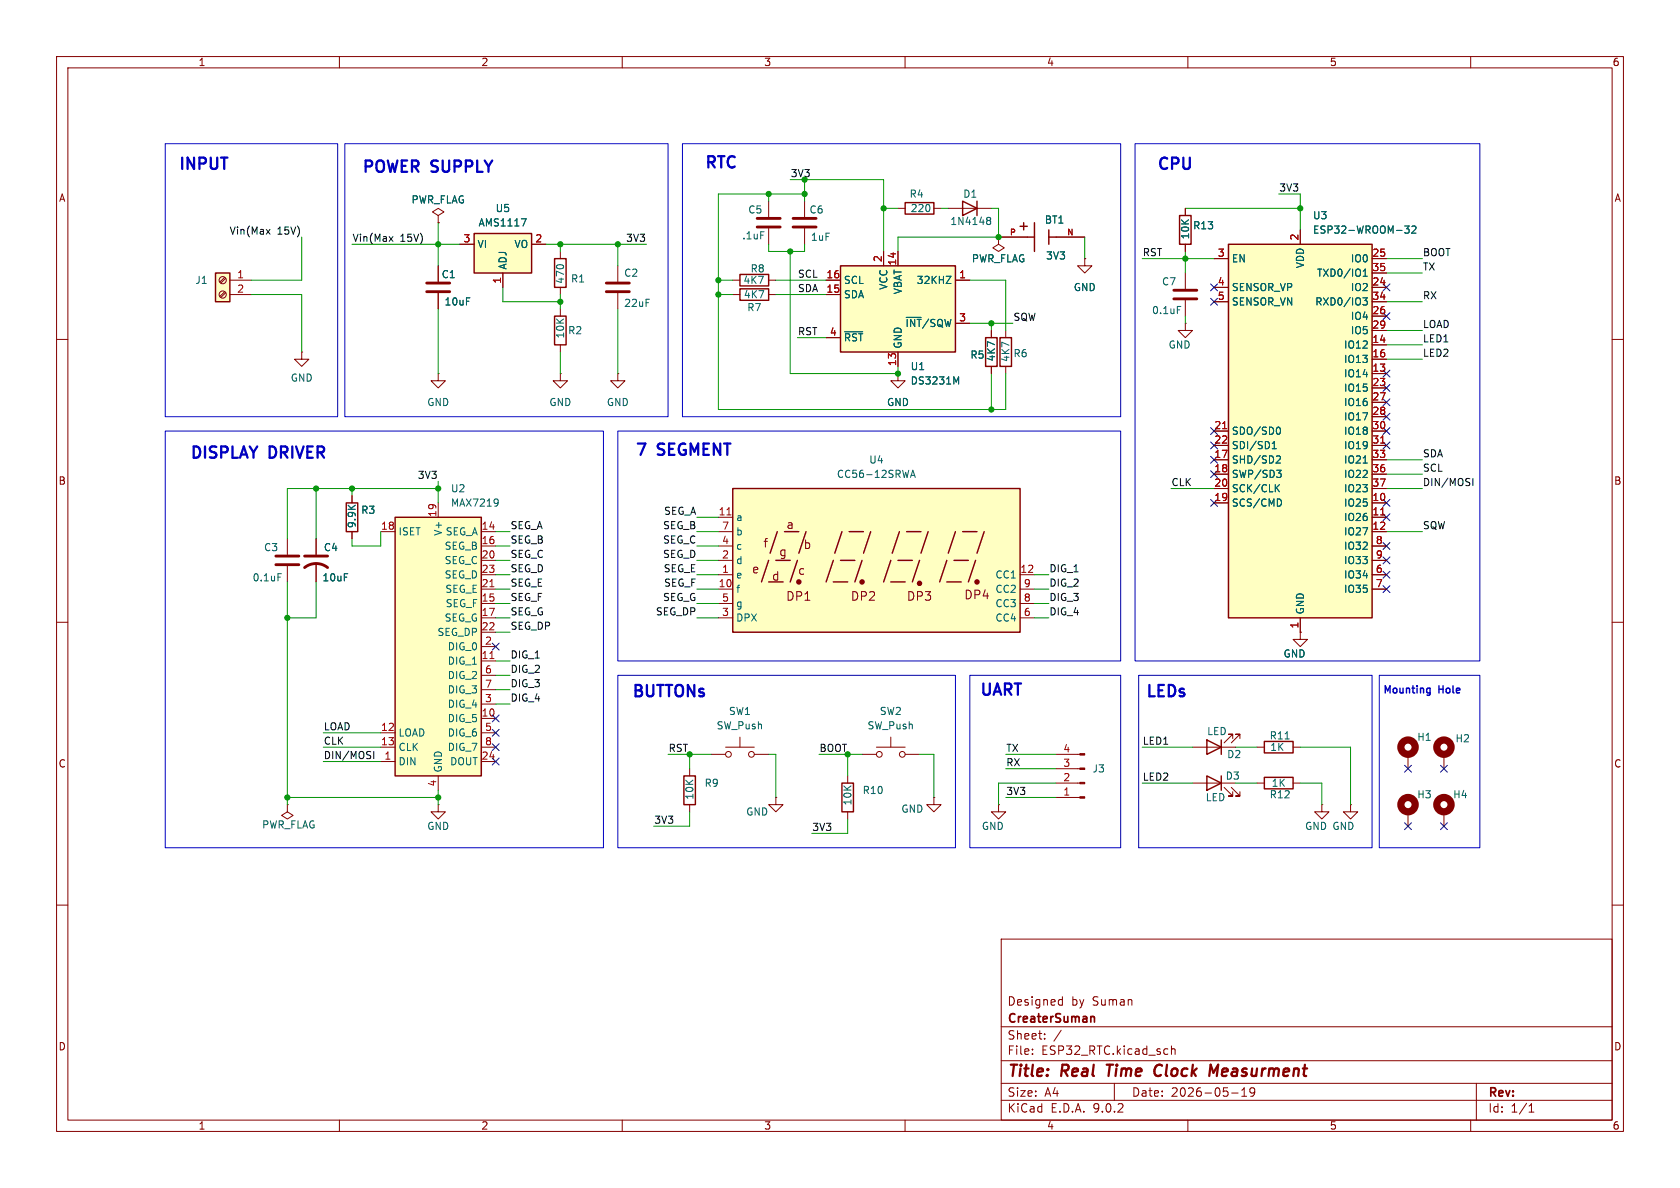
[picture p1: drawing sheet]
<svg xmlns="http://www.w3.org/2000/svg" width="297mm" height="210mm" viewBox="0 0 297 210" stroke-linecap="round" stroke-linejoin="round" font-family="sans-serif">
<g fill="none" stroke="#840000" stroke-width=".18">
<path d="M10 10h277v190h-277zM12 12h273v186h-273zM60 10v2M110 10v2M160 10v2M210 10v2M260 10v2M77.5 38.1l1-.6-1-.7-1 .7 1 .6v1.3M77.5 39.4h.1M209.5 57.2v1.2h1.3l-1.3 1.3-1.2-1.3h1.2M209.5 57.2h.1M209.5 48.3v2.8"/>
<path d="M209.5 53.1v2.8M10 60h2M285 60h2M10 110h2M285 110h2M186.7 138.4h4.2M186.7 135.9h4.2M186.7 133.4h4.2M165.1 141v1.2h1.3l-1.3 1.3-1.3-1.3h1.3M165.1 141h.1M186.7 141h4.2M10 160h2"/>
<path d="M177 166h108v32h-108zM187.4 176.7l.4 .1M187.8 176.2v1.5M187.8 177.6l-.4 .1M285 160h2M60 198v2M110 198v2M160 198v2M177 194.5h108M177 191.5h108M177 187.5h108M177 181.5h108"/>
<path d="M182.5 186.3v.1M182.5 185.5v.1M184.7 183.6v.1M184.7 182.8v.1M187.6 182.1l-1.3 2M197 191.5v3M207.1 184.9v1.5M207.1 185.5l.2-.1 .4 .1v.9M210 198v2M217.7 193.2h1.2M219.5 193.8h.9M219.5 192.7l.5-.4v1.5"/>
<path d="M221.8 192.9l-.3 .3h-.3l-.2-.3 .1-.5 .4-.1 .2 .1a.99 .99 0 0 1-.3 1.4h-.3M260 198v2M261 191.5v6.5M270.3 196.6h.9M270.3 195.5l.4-.4v1.5"/>
</g>
<path d="M195.6 188.2h1.2M196.2 188.2l-.2 2M204.1 189.7a.63 .63 0 0 0 1 .4M205.1 188.2a.88 .88 0 0 0-1 .9M214.5 189.6l.9-1.4-.3 2" fill="none" stroke="#840000" stroke-width=".4"/>
<path d="M192.8 179.8l.3-.1 .3 .1 .1 .9" fill="none" stroke="#840000" stroke-width=".3"/>
<path d="M207.5 51.3h4.1M207.5 52.8h4.1" fill="none" stroke="#840000" stroke-width=".51"/>
<path d="M208.1 54.2h.6" fill="none" stroke="#006464" stroke-width=".18"/>
<g fill="#840000" stroke="#840000" stroke-width=".18">
<path d="M190.9 140.8h.9v.3h-.9z"/>
<path d="M190.9 138.3h.9v.3h-.9z"/>
<path d="M190.9 135.8h.9v.2h-.9z"/>
<path d="M190.9 133.2h.9v.3h-.9z"/>
</g>
<path d="M38.1 48.3h2.5v5h-2.5z" fill="#ffffc2"/>
<path d="M38.1 48.3h2.5v5h-2.5z" fill="none" stroke="#840000" stroke-width=".25"/>
<g fill="none" stroke="#840000" stroke-width=".18">
<path d="M39.7 49l-.8 .9M39.7 51.6l-.8 .8M39.9 49.2l-.9 .8M39.9 51.7l-.9 .9M40.6 49.5h3.8M40.6 52.1h3.8M53.3 62.2v1.3h1.3l-1.3 1.3-1.2-1.3h1.2M53.3 62.2h.1M50.8 142.2v1.3l1 .6-1 .7-1-.7 1-.6M50.8 142.2h.1M77.5 142.2v1.3h1.2l-1.2 1.3-1.3-1.3h1.3M77.5 142.2h.1"/>
<circle cx="39.4" cy="52.1" r=".63"/>
<circle cx="39.4" cy="49.5" r=".63"/>
</g>
<path d="M69.8 91.4h15.3v45.8h-15.3z" fill="#ffffc2"/>
<path d="M208.5 38.1h2.1v5.1h-2.1zM69.8 91.4h15.3v45.8h-15.3z" fill="none" stroke="#840000" stroke-width=".25"/>
<g fill="none" stroke="#840000" stroke-width=".18">
<path d="M209.5 36.8v1.3M209.5 43.2v1.3M67.3 94h2.5M77.5 88.9v2.5M85.1 94h2.5M85.1 96.5h2.5M85.1 99.1h2.5M85.1 101.6h2.5M85.1 104.1h2.5M85.1 106.7h2.5M85.1 109.2h2.5M85.1 111.8h2.5"/>
<path d="M85.1 114.3h2.5M85.1 116.8h2.5M85.1 119.4h2.5M67.3 129.5h2.5M67.3 132.1h2.5M67.3 134.6h2.5M77.5 137.2v2.5M85.1 129.5h2.5M85.1 132.1h2.5M85.1 134.6h2.5M85.1 121.9h2.5M85.1 124.5h2.5"/>
<path d="M85.1 127h2.5"/>
</g>
<path d="M86.6 103.7h.7M86.6 116.4h.7" fill="none" stroke="#a90000" stroke-width=".18"/>
<path d="M87.8 88.2l.2 .1a1.07 1.07 0 0 1-.1 1.1M88.1 88.8l-.3 .2" fill="none" stroke="#006464" stroke-width=".18"/>
<path d="M83.8 41.3h10.2v7h-10.2z" fill="#ffffc2"/>
<g fill="none" stroke="#840000" stroke-width=".25">
<path d="M160 35.8h5.1v2h-5.1zM170.2 35.6l2.5 1.2-2.5 1.3zM172.7 35.6v2.5M181 39.4v1.2M182.9 39.4v5.1M83.8 41.3h10.2v7h-10.2zM98 45.7h2.1v5.1h-2.1zM98 55.9h2.1v5.1h-2.1zM130.8 48.5h5.1v2h-5.1zM130.8 51.1h5.1v2h-5.1zM174.2 59.7h2.1v5.1h-2.1zM176.8 59.7h2v5.1h-2z"/>
<path d="M180.3 40h1.3M181.6 41.9h1.3M185.4 41.9h1.3M185.4 40.6v2.6M61.2 88.9h2v5.1h-2zM120.9 137.2h2v5h-2zM213.4 137.2l2.5 1.2-2.5 1.3zM213.4 130.8l2.5 1.3-2.5 1.3zM215.9 130.8v2.6M215.9 137.2v2.5M223.5 137.4h5.1v2h-5.1zM223.5 131.1h5.1v2h-5.1z"/>
</g>
<g fill="none" stroke="#840000" stroke-width=".18">
<path d="M135.9 35.6v2.8M158.7 36.8h1.3M165.1 36.8h1.3M167.6 36.8h7.7M77.5 47v2.8M77.5 51.8v2.8M81.3 43.2h2.5M88.9 48.3v2.5M94 43.2h2.5M99.1 44.5v1.2M99.1 50.8v1.3M99.1 54.6v1.3"/>
<path d="M109.2 47v2.8M109.2 51.8v2.8M129.5 49.5h1.3M129.5 52.1h1.3M135.9 49.5h1.3M135.9 52.1h1.3M135.9 40.4v2.8M175.3 58.4v1.3M176.5 41.9v1.3l1 .6-1 .7-1-.7 1-.6M176.5 41.9h.1M176.5 41.9h5.1M177.8 58.4v1.3"/>
<path d="M186.7 41.9h5.1M191.8 45.7v1.3h1.2l-1.2 1.3-1.3-1.3h1.3M191.8 45.7h.1M77.5 66v1.3h1.2l-1.2 1.3-1.3-1.3h1.3M77.5 66h.1M99.1 66v1.3h1.2l-1.2 1.3-1.3-1.3h1.3M99.1 66h.1M99.1 61v1.2M158.7 66v1.3h1.3l-1.3 1.3-1.2-1.3h1.2M158.7 66h.1M175.3 64.8v1.2M177.8 64.8v1.2"/>
<path d="M50.8 95.3v2.7M55.9 95.3v2.7M55.9 99.6v3.3M62.2 87.6v1.3M62.2 94v1.3M50.8 100.1v2.8M229.9 111.8v1.2h1.2l-1.2 1.3-1.3-1.3h1.3M229.9 111.8h.1M121.9 135.9v1.3M125.7 133.4h2.6M128.3 132.1h5M130.8 130.3v1.8"/>
<path d="M133.3 133.4h2.6M152.4 133.4h2.5M154.9 132.1h5.1M157.5 130.3v1.8M160 133.4h2.6M210.8 132.1h7.6M210.8 138.4h7.6M216.4 139.2l1.5 1.5h-.7h.7v-.7M217.7 139.2l1.5 1.5h-.8h.8v-.7M217.9 130.6v-.8h-.7h.7l-1.5 1.5M219.2 130.6v-.8h-.8h.8l-1.5 1.5M222.2 132.1h1.3"/>
<path d="M222.2 138.4h1.3M228.6 132.1h1.3M228.6 138.4h1.3M248.9 133.4v2.5M255.3 133.4v2.5M121.9 142.2v1.3M137.2 141v1.2h1.2l-1.2 1.3-1.3-1.3h1.3M137.2 141h.1M176.5 142.2v1.3h1.3l-1.3 1.3-1.2-1.3h1.2M176.5 142.2h.1M233.7 142.2v1.3h1.2l-1.2 1.3-1.3-1.3h1.3M233.7 142.2h.1"/>
<path d="M238.8 142.2v1.3h1.2l-1.2 1.3-1.3-1.3h1.3M238.8 142.2h.1"/>
<circle cx="128.8" cy="133.4" r=".51"/>
<circle cx="132.8" cy="133.4" r=".51"/>
<circle cx="155.4" cy="133.4" r=".51"/>
<circle cx="159.5" cy="133.4" r=".51"/>
</g>
<path d="M92.2 38.7h.8l-.5 1.2M174.5 38.9l.2 .1M174.5 38.5l.4-.1 .2 .1v.2l-.2 .3M174.7 39h.2M174.7 39h-.2M174.9 39l.2 .2v.4l-.2 .1-.4-.1M49.1 101.4h.6M227.2 130.6h.7" fill="none" stroke="#006464" stroke-width=".18"/>
<path d="M133.9 38.6h4M75.4 50h4.1M75.4 51.6h4.1M107.2 50h4.1M107.2 51.6h4.1M133.9 40.1h4M48.8 98.3h4M48.8 99.8h4M53.8 98.3h4.1M53.8 100.3a3.3 3.3 0 0 1 4.1 0" fill="none" stroke="#840000" stroke-width=".51"/>
<g fill="none" stroke="#840000" stroke-width="1.3">
<circle cx="248.9" cy="132.1" r="1.27"/>
<circle cx="255.3" cy="132.1" r="1.27"/>
</g>
<path d="M217.2 43.2h25.4v66h-25.4z" fill="#ffffc2"/>
<path d="M217.2 43.2h25.4v66h-25.4z" fill="none" stroke="#840000" stroke-width=".25"/>
<g fill="none" stroke="#840000" stroke-width=".18">
<path d="M214.6 45.7h2.6M214.6 50.8h2.6M214.6 53.3h2.6M229.9 40.6v2.6M242.6 45.7h2.5M242.6 50.8h2.5M242.6 53.3h2.5M242.6 48.3h2.5M242.6 55.9h2.5M242.6 58.4h2.5M214.6 76.2h2.6M214.6 78.7h2.6"/>
<path d="M242.6 76.2h2.5M242.6 78.7h2.5M242.6 61h2.5M242.6 63.5h2.5M242.6 66h2.5M242.6 68.6h2.5M242.6 71.1h2.5M242.6 73.7h2.5M214.6 81.3h2.6M214.6 83.8h2.6M214.6 86.4h2.6M214.6 88.9h2.6"/>
<path d="M242.6 81.3h2.5M242.6 83.8h2.5M242.6 86.4h2.5M242.6 88.9h2.5M242.6 91.4h2.5M242.6 94h2.5M242.6 96.5h2.5M242.6 99.1h2.5M229.9 109.2v2.6M242.6 101.6h2.5M242.6 104.1h2.5M248.9 143.5v2.6"/>
<path d="M255.3 143.5v2.6"/>
</g>
<g fill="none" stroke="#006464" stroke-width=".18">
<path d="M248.3 39.9h.8l-.4 .5 .4 .2v.5l-.2 .1-.6-.1M240.9 52.6h.8l-.4 .5 .4 .2v.5l-.2 .1h-.5M241 48.8h.7M241 47.9l.4-.3v1.2M249.6 40.1l.5-.2 .2 .4-.8 .9h.8M224.9 79.3h.7M224.9 78.4l.4-.4v1.3M225.9 75.5a.68 .68 0 0 1 .5 .6 .68 .68 0 0 1-.5 .7M225.6 86.2l.6 .7M225.7 83.1h.8l-.4 .5 .3 .1 .1 .5-.3 .2h-.3M225.8 80.6l.4 .1 .2 .3-.8 .9h.8M226.2 85.7l-.7 .7"/>
<path d="M226.3 88.3l.2 .5-.2 .6M241 81.9h.7"/>
</g>
<path d="M216.1 75.8h.8M244.1 78.3h.7M244.1 91h.7" fill="none" stroke="#a90000" stroke-width=".18"/>
<g fill="none" stroke="#840000" stroke-width="1.3">
<circle cx="248.9" cy="142.2" r="1.27"/>
<circle cx="255.3" cy="142.2" r="1.27"/>
</g>
<path d="M148.6 47h20.3v15.2h-20.3z" fill="#ffffc2"/>
<path d="M148.6 47h20.3v15.2h-20.3z" fill="none" stroke="#840000" stroke-width=".25"/>
<path d="M142.2 35.6v2.8M142.2 40.4v2.8M146 49.5h2.6M146 52.1h2.6M146 59.7h2.6M156.2 44.5v2.5M158.7 44.5v2.5M168.9 49.5h2.5M168.9 57.2h2.5M109.2 66v1.3h1.3l-1.3 1.3-1.3-1.3h1.3M109.2 66h.1M158.7 62.2v2.6" fill="none" stroke="#840000" stroke-width=".18"/>
<path d="M149.3 58.6h3.2M167.3 48.8h.8l-.8 1.3h.8M169 67.5l.5-.9v1.3" fill="none" stroke="#006464" stroke-width=".18"/>
<path d="M140.2 38.6h4.1M140.2 40.1h4.1" fill="none" stroke="#840000" stroke-width=".51"/>
<path d="M129.5 86.4h50.8v25.4h-50.8z" fill="#ffffc2"/>
<g fill="none" stroke="#840000" stroke-width=".25">
<path d="M129.5 86.4h50.8v25.4h-50.8zM135.9 99.1l-1.3 3.8M137.2 99.1h2.5M137.4 94l-1.3 3.8M138.7 94h2.5M141 99.1l-1.3 3.8M142.5 94l-1.3 3.8M147.3 99.1l-1.3 3.8M148.6 99.1h2.5M148.8 94l-1.2 3.8M150.1 94h2.6M152.4 99.1l-1.3 3.8"/>
<path d="M153.9 94l-1.2 3.8M157.5 99.1l-1.3 3.8M158.7 99.1h2.6M159 94l-1.3 3.8M160.3 94h2.5M162.6 99.1l-1.3 3.8M164.1 94l-1.3 3.8M167.4 99.1l-1.3 3.8M168.7 99.1h2.5M168.9 94l-1.3 3.8M170.2 94h2.5M172.5 99.1l-1.3 3.8"/>
<path d="M174 94l-1.3 3.8M135.9 102.9h2.5M147.3 102.9h2.6M157.5 102.9h2.5M167.4 102.9h2.5M148.8 138.4h2.1v5.1h-2.1z"/>
</g>
<g fill="#840000" stroke="#840000" stroke-width=".25">
<circle cx="141.2" cy="102.9" r=".36"/>
<circle cx="152.4" cy="102.9" r=".36"/>
<circle cx="162.6" cy="103.1" r=".36"/>
<circle cx="172.7" cy="102.9" r=".36"/>
</g>
<g fill="none" stroke="#840000" stroke-width=".18">
<path d="M77.5 39.4h.1M209.5 36.8v1.3M77.5 47v2.8M77.5 51.8v2.8M81.3 43.2h2.5M88.9 48.3v2.5M94 43.2h2.5M146 49.5h2.6M146 52.1h2.6M146 59.7h2.6M156.2 44.5v2.5M158.7 44.5v2.5"/>
<path d="M168.9 49.5h2.5M168.9 57.2h2.5M175.3 58.4v1.3M176.5 41.9h.1M176.5 41.9h5.1M186.7 41.9h5.1M191.8 45.7h.1M209.5 43.2v1.3M214.6 45.7h2.6M214.6 50.8h2.6M214.6 53.3h2.6M229.9 40.6v2.6"/>
<path d="M242.6 45.7h2.5M242.6 50.8h2.5M242.6 53.3h2.5M242.6 48.3h2.5M242.6 55.9h2.5M242.6 58.4h2.5M158.7 66h.1M158.7 62.2v2.6M175.3 64.8v1.2M214.6 76.2h2.6M214.6 78.7h2.6M242.6 76.2h2.5"/>
<path d="M242.6 78.7h2.5M242.6 61h2.5M242.6 63.5h2.5M242.6 66h2.5M242.6 68.6h2.5M242.6 71.1h2.5M242.6 73.7h2.5M55.9 95.3v2.7M55.9 99.6v3.3M62.2 87.6v1.3M62.2 94v1.3M127 91.4h2.5"/>
<path d="M127 94h2.5M127 96.5h2.5M127 99.1h2.5M214.6 81.3h2.6M214.6 83.8h2.6M214.6 86.4h2.6M214.6 88.9h2.6M242.6 91.4h2.5M242.6 94h2.5M242.6 96.5h2.5M242.6 99.1h2.5M242.6 81.3h2.5"/>
<path d="M242.6 83.8h2.5M242.6 86.4h2.5M242.6 88.9h2.5M127 101.6h2.5M127 104.1h2.5M127 106.7h2.5M127 109.2h2.5M180.3 101.6h2.6M180.3 104.1h2.6M180.3 106.7h2.6M180.3 109.2h2.6M229.9 111.8h.1"/>
<path d="M229.9 109.2v2.6M242.6 101.6h2.5M242.6 104.1h2.5M149.9 137.2v1.2M149.9 143.5v1.3"/>
</g>
<path d="M216.1 75.8h.8M244.1 78.3h.7M128.5 91h.7M244.1 91h.7" fill="none" stroke="#a90000" stroke-width=".18"/>
<g fill="none" stroke="#006464" stroke-width=".18">
<path d="M92.2 38.7h.8l-.5 1.2M248.3 39.9h.8l-.4 .5 .4 .2v.5l-.2 .1-.6-.1M149.3 58.6h3.2M167.3 48.8h.8l-.8 1.3h.8M240.9 52.6h.8l-.4 .5 .4 .2v.5l-.2 .1h-.5M241 48.8h.7M241 47.9l.4-.3v1.2M249.6 40.1l.5-.2 .2 .4-.8 .9h.8M169 67.5l.5-.9v1.3M224.9 79.3h.7M224.9 78.4l.4-.4v1.3M225.9 75.5a.68 .68 0 0 1 .5 .6 .68 .68 0 0 1-.5 .7"/>
<path d="M161 84.4l.4-1.3 .4 1.3M161.1 84h.6M225.6 86.2l.6 .7M225.7 83.1h.8l-.4 .5 .3 .1 .1 .5-.3 .2h-.3M225.8 80.6l.4 .1 .2 .3-.8 .9h.8M226.2 85.7l-.7 .7M226.3 88.3l.2 .5-.2 .6M241 81.9h.7"/>
</g>
<path d="M47.1 40.6l.6 .8M47.7 40.6l-.6 .8M68.8 41.8l.7 .9M69.5 41.8l-.7 .9M260.4 84.6v1.2M66.1 132.8v1.3" fill="none" stroke="#0f0f0f" stroke-width=".18"/>
<g fill="none" stroke="#009600" stroke-width=".18">
<path d="M77.5 39.4v7.6M135.9 34.3v1.3M142.2 34.3h-15.2v38.1h50.8v-6.4M142.2 35.6v-3.8h14v12.7M156.2 36.8h2.5M166.4 36.8h1.2M175.3 36.8h1.2v5.1h-17.8v2.6M209.5 36.8h20.4M226.1 34.3h3.8v6.3M44.4 52.1h8.9v10.1M53.3 41.9v7.6h-8.9M62.2 43.2h19.1"/>
<path d="M77.5 54.6v11.4M88.9 50.8v2.5h10.2M96.5 43.2h17.8M99.1 43.2v1.3M99.1 52.1v2.5M109.2 43.2v3.8M109.2 54.6v11.4M127 52.1h2.5M127 49.5h2.5M135.9 43.2v1.3h6.3v-1.3M137.2 52.1h8.8M137.2 49.5h8.8"/>
<path d="M139.7 44.5v21.5h19v-1.2M141 59.7h5M171.4 49.5h6.4v8.9M171.4 57.2h7.7M175.3 57.2v1.2M191.8 41.9v3.8M201.9 45.7h12.7M209.5 44.5v3.8M209.5 55.9v1.3M245.1 45.7h6.4M245.1 48.3h6.4M245.1 58.4h6.4"/>
<path d="M245.1 53.3h6.4M99.1 62.2v3.8M175.3 66v6.4M245.1 63.5h6.4M245.1 61h6.4M55.9 86.4v8.9M62.2 86.4v1.2M67.3 94v2.5h-5.1v-1.2M77.5 86.4h-26.7v8.9M77.5 85.1v3.8M87.6 96.5h2.6M87.6 99.1h2.6"/>
<path d="M87.6 94h2.6M123.2 96.5h3.8M123.2 99.1h3.8M123.2 91.4h3.8M123.2 94h3.8M207 86.4h7.6M245.1 94h6.4M245.1 86.4h6.4M245.1 81.3h6.4M245.1 83.8h6.4M50.8 102.9v39.3M55.9 102.9v6.3h-5.1"/>
<path d="M87.6 109.2h2.6M87.6 111.8h2.6M87.6 106.7h2.6M87.6 119.4h2.6M87.6 116.8h2.6M87.6 104.1h2.6M87.6 101.6h2.6M123.2 109.2h3.8M123.2 106.7h3.8M123.2 104.1h3.8M123.2 101.6h3.8M182.9 109.2h2.5"/>
<path d="M182.9 106.7h2.5M182.9 104.1h2.5M182.9 101.6h2.5M57.1 134.6h10.2M57.1 132.1h10.2M57.1 129.5h10.2M77.5 139.7v2.5M87.6 121.9h2.6M87.6 124.5h2.6M118.1 133.4h7.6M121.9 133.4v2.5M135.9 133.4h1.3v7.6"/>
<path d="M144.8 133.4h7.6M149.9 133.4v3.8M162.6 133.4h2.5v7.6M177.8 133.4h8.9M177.8 135.9h8.9M186.7 138.4h-10.2v3.8M201.9 132.1h8.9M201.9 138.4h8.9M218.4 132.1h3.8M218.4 138.4h3.8M229.9 132.1h8.9v10.1M229.9 138.4h3.8v3.8"/>
<path d="M50.8 141h26.7M121.9 143.5v2.6h-6.3M149.9 144.8v2.5h-6.4M177.8 141h8.9"/>
</g>
<g fill="none" stroke="#000084" stroke-width=".18">
<path d="M214 50.2l1.2 1.2M214 52.7l1.2 1.2M215.2 50.2l-1.2 1.2M215.2 52.7l-1.2 1.2M244.5 50.2l1.2 1.2M244.5 55.3l1.2 1.2M245.7 50.2l-1.2 1.2M245.7 55.3l-1.2 1.2M214 75.6l1.2 1.2M214 78.1l1.2 1.2M215.2 75.6l-1.2 1.2M215.2 78.1l-1.2 1.2"/>
<path d="M244.5 68l1.2 1.2M244.5 65.4l1.2 1.2M244.5 70.5l1.2 1.2M244.5 78.1l1.2 1.2M244.5 73.1l1.2 1.2M244.5 75.6l1.2 1.2M245.7 68l-1.2 1.2M245.7 65.4l-1.2 1.2M245.7 70.5l-1.2 1.2M245.7 78.1l-1.2 1.2M245.7 73.1l-1.2 1.2M245.7 75.6l-1.2 1.2"/>
<path d="M214 80.7l1.2 1.2M214 83.2l1.2 1.2M214 88.3l1.2 1.2M215.2 80.7l-1.2 1.2M215.2 83.2l-1.2 1.2M215.2 88.3l-1.2 1.2M244.5 88.3l1.2 1.2M244.5 90.8l1.2 1.2M244.5 95.9l1.2 1.2M244.5 98.5l1.2 1.2M245.7 88.3l-1.2 1.2M245.7 90.8l-1.2 1.2"/>
<path d="M245.7 95.9l-1.2 1.2M245.7 98.5l-1.2 1.2M87 113.7l1.2 1.2M88.2 113.7l-1.2 1.2M244.5 101l1.2 1.2M244.5 103.5l1.2 1.2M245.7 101l-1.2 1.2M245.7 103.5l-1.2 1.2M87 126.4l1.2 1.2M87 131.5l1.2 1.2M87 128.9l1.2 1.2M87 134l1.2 1.2"/>
<path d="M88.2 126.4l-1.2 1.2M88.2 131.5l-1.2 1.2M88.2 128.9l-1.2 1.2M88.2 134l-1.2 1.2M248.3 135.3l1.2 1.2M249.5 135.3l-1.2 1.2M254.7 135.3l1.2 1.2M255.9 135.3l-1.2 1.2M248.3 145.4l1.2 1.3M249.5 145.4l-1.2 1.3M254.7 145.4l1.2 1.3M255.9 145.4l-1.2 1.3"/>
</g>
<path d="M252.7 121.7h.1M252.8 121.7v1.1M252.8 122.4l-.1 .1" fill="none" stroke="#0000c2" stroke-width=".25"/>
<path d="M29.2 25.4h30.5v48.3h-30.5zM61 25.4h57.1v48.3h-57.1zM120.6 25.4h77.5v48.3h-77.5zM200.7 25.4h60.9v91.4h-60.9zM29.2 76.2h77.5v73.7h-77.5zM109.2 76.2h88.9v40.6h-88.9zM109.2 119.4h59.7v30.5h-59.7zM171.4 119.4h26.7v30.5h-26.7zM201.3 119.4h41.3v30.5h-41.3zM243.8 119.4h17.8v30.5h-17.8z" fill="none" stroke="#0000c2" stroke-width=".18"/>
<g fill="#009600" stroke="#009600" stroke-width=".18">
<circle cx="77.5" cy="43.2" r=".46"/>
<circle cx="99.1" cy="43.2" r=".46"/>
<circle cx="99.1" cy="53.3" r=".46"/>
<circle cx="50.8" cy="109.2" r=".46"/>
<circle cx="77.5" cy="141" r=".46"/>
<circle cx="50.8" cy="141" r=".46"/>
<circle cx="135.9" cy="34.3" r=".46"/>
<circle cx="139.7" cy="44.5" r=".46"/>
<circle cx="109.2" cy="43.2" r=".46"/>
<circle cx="142.2" cy="34.3" r=".46"/>
<circle cx="142.2" cy="31.8" r=".46"/>
<circle cx="62.2" cy="86.4" r=".46"/>
<circle cx="55.9" cy="86.4" r=".46"/>
<circle cx="77.5" cy="86.4" r=".46"/>
<circle cx="209.5" cy="45.7" r=".46"/>
<circle cx="229.9" cy="36.8" r=".46"/>
<circle cx="176.5" cy="41.9" r=".46"/>
<circle cx="175.3" cy="57.2" r=".46"/>
<circle cx="175.3" cy="72.4" r=".46"/>
<circle cx="158.7" cy="66" r=".46"/>
<circle cx="156.2" cy="36.8" r=".46"/>
<circle cx="127" cy="49.5" r=".46"/>
<circle cx="127" cy="52.1" r=".46"/>
<circle cx="149.9" cy="133.4" r=".46"/>
<circle cx="121.9" cy="133.4" r=".46"/>
</g>
<g font-size="2.8" fill="#0000c2">
<text x="31.3" y="30.6">INPUT</text>
<text x="63.8" y="31.1">POWER</text>
<text x="76.3" y="31.1">SUPPLY</text>
<text x="124.3" y="30.3">RTC</text>
<text x="204.3" y="30.6">CPU</text>
<text x="33.4" y="81.6">DISPLAY</text>
<text x="47.6" y="81.6">DRIVER</text>
<text x="112.1" y="81.1">7</text>
<text x="116.3" y="81.1">SEGMENT</text>
<text x="111.5" y="123.8">BUTTONs</text>
<text x="173" y="123.5">UART</text>
<text x="202.3" y="123.8">LEDs</text>
</g>
<g font-size="2.8" fill="#840000">
<text x="178" y="190.9">Title:</text>
<text x="187.7" y="190.9">Real</text>
<text x="196.6" y="190.9">Time</text>
<text x="205.7" y="190.9">Clock</text>
<text x="216.2" y="190.9">Measurment</text>
</g>
<g font-size="2.1" fill="#840000">
<text x="138.9" y="93.7">a</text>
<text x="132.9" y="101.6">e</text>
<text x="134.9" y="97">f</text>
<text x="137.7" y="98.5">g</text>
<text x="141" y="101.8">c</text>
<text x="142" y="97.3">b</text>
<text x="136.4" y="102.8">d</text>
<text x="138.9" y="106.4">DP1</text>
<text x="150.3" y="106.4">DP2</text>
<text x="160.2" y="106.4">DP3</text>
<text x="170.4" y="106.1">DP4</text>
<text x="178" y="178">Designed</text>
<text x="189.4" y="178">by</text>
<text x="193.2" y="178">Suman</text>
<text x="178" y="184">Sheet:</text>
<text x="178" y="181.2">CreaterSuman</text>
<text x="178" y="186.7">File:</text>
<text x="184.1" y="186.7">ESP32_RTC.kicad_sch</text>
<text x="178" y="196.9">KiCad</text>
<text x="178" y="194.1">Size:</text>
<text x="184.7" y="194.1">A4</text>
<text x="185.7" y="196.9">E.D.A.</text>
<text x="193.3" y="196.9">9.0.2</text>
<text x="200" y="194.1">Date:</text>
<text x="207" y="194.1">2026-05-19</text>
<text x="263" y="194.3">Rev:</text>
<text x="263" y="196.9">Id:</text>
<text x="267.1" y="196.9">1/1</text>
</g>
<g font-size="1.8" fill="#840000">
<text x="35" y="11.9">1</text>
<text x="85" y="11.9">2</text>
<text x="135" y="11.9">3</text>
<text x="185" y="11.9">4</text>
<text x="235" y="11.9">5</text>
<text x="285" y="11.9">6</text>
<text x="10.3" y="35.9">A</text>
<text x="285.3" y="35.9">A</text>
<text x="10.3" y="85.9">B</text>
<text x="285.3" y="85.9">B</text>
<text x="10.3" y="135.9">C</text>
<text x="285.3" y="135.9">C</text>
<text x="10.3" y="185.9">D</text>
<text x="285.3" y="185.9">D</text>
<text x="35" y="199.9">1</text>
<text x="85" y="199.9">2</text>
<text x="135" y="199.9">3</text>
<text x="185" y="199.9">4</text>
<text x="235" y="199.9">5</text>
<text x="285" y="199.9">6</text>
</g>
<text font-size="1.8" fill="#009600" x="139.7" y="31.4">3V3</text>
<g font-size="1.8" fill="#006464">
<text x="160.7" y="35.2">R4</text>
<text x="170.2" y="35.2">D1</text>
<text x="72.7" y="36.2">PWR_FLAG</text>
<text x="84.5" y="40.2">AMS1117</text>
<text x="87.5" y="37.7">U5</text>
<text x="132.2" y="37.9">C5</text>
<text x="143" y="37.9">C6</text>
<text x="160.9" y="37.7">220</text>
<text x="167.9" y="40">1N4148</text>
<text x="184.6" y="39.7">BT1</text>
<text x="210.8" y="40.7">R13</text>
<text x="232" y="41.5">ESP32-WROOM-32</text>
<text x="232" y="39">U3</text>
<text x="84.3" y="44">VI</text>
<text x="89.8" y="47.8" transform="rotate(-90 89.8 47.8)">ADJ</text>
<text x="90.8" y="44">VO</text>
<text x="131.1" y="42.5">.1uF</text>
<text x="143.3" y="42.8">1uF</text>
<text x="171.7" y="46.6">PWR_FLAG</text>
<text x="184.8" y="46.1">3V3</text>
<text x="210.4" y="42.4" transform="rotate(-90 210.4 42.4)">10K</text>
<text x="217.7" y="46.6">EN</text>
<text x="230.7" y="47.5" transform="rotate(-90 230.7 47.5)">VDD</text>
<text x="238.7" y="46.6">IO0</text>
<text x="34.4" y="50.4">J1</text>
<text x="78" y="49.4">C1</text>
<text x="99.9" y="50.3" transform="rotate(-90 99.9 50.3)">470</text>
<text x="100.8" y="50.1">R1</text>
<text x="110.2" y="49.1">C2</text>
<text x="131.3" y="50.4">4K7</text>
<text x="131.4" y="52.9">4K7</text>
<text x="132.6" y="48.4">R8</text>
<text x="149.1" y="50.4">SCL</text>
<text x="149.1" y="52.9">SDA</text>
<text x="157.1" y="51.3" transform="rotate(-90 157.1 51.3)">VCC</text>
<text x="159.6" y="52.1" transform="rotate(-90 159.6 52.1)">VBAT</text>
<text x="162" y="50.4">32KHZ</text>
<text x="189.7" y="51.7">GND</text>
<text x="205.3" y="50.6">C7</text>
<text x="217.7" y="51.7">SENSOR_VP</text>
<text x="232.7" y="49.1">TXD0/IO1</text>
<text x="238.7" y="51.7">IO2</text>
<text x="78.5" y="54.2">10uF</text>
<text x="99.9" y="59.9" transform="rotate(-90 99.9 59.9)">10K</text>
<text x="100.3" y="59.3">R2</text>
<text x="110.2" y="54.5">22uF</text>
<text x="132" y="55.2">R7</text>
<text x="160" y="58">~{INT}/SQW</text>
<text x="203.6" y="55.7">0.1uF</text>
<text x="217.7" y="54.2">SENSOR_VN</text>
<text x="232.4" y="54.2">RXD0/IO3</text>
<text x="238.7" y="56.7">IO4</text>
<text x="238.7" y="59.3">IO5</text>
<text x="149.1" y="60.6">~{RST}</text>
<text x="159.6" y="61.7" transform="rotate(-90 159.6 61.7)">GND</text>
<text x="160.9" y="65.6">U1</text>
<text x="171.5" y="63.6">R5</text>
<text x="176.1" y="64" transform="rotate(-90 176.1 64)">4K7</text>
<text x="178.7" y="64.1" transform="rotate(-90 178.7 64.1)">4K7</text>
<text x="179.1" y="63.3">R6</text>
<text x="206.5" y="61.8">GND</text>
<text x="237.5" y="61.8">IO12</text>
<text x="237.5" y="64.4">IO13</text>
<text x="51.3" y="67.7">GND</text>
<text x="75.4" y="72">GND</text>
<text x="97" y="72">GND</text>
<text x="107.2" y="72">GND</text>
<text x="156.7" y="72">GND</text>
<text x="160.9" y="68.2">DS3231M</text>
<text x="237.5" y="66.9">IO14</text>
<text x="237.5" y="69.4">IO15</text>
<text x="237.5" y="72">IO16</text>
<text x="217.7" y="77.1">SDO/SD0</text>
<text x="237.5" y="74.5">IO17</text>
<text x="237.5" y="77.1">IO18</text>
<text x="153.6" y="82.1">U4</text>
<text x="217.7" y="79.6">SDI/SD1</text>
<text x="217.7" y="82.1">SHD/SD2</text>
<text x="237.5" y="79.6">IO19</text>
<text x="237.5" y="82.1">IO21</text>
<text x="79.6" y="89.8">MAX7219</text>
<text x="79.6" y="87.2">U2</text>
<text x="147.9" y="84.7">CC56-12SRWA</text>
<text x="217.7" y="84.7">SWP/SD3</text>
<text x="217.7" y="87.2">SCK/CLK</text>
<text x="217.7" y="89.8">SCS/CMD</text>
<text x="237.5" y="84.7">IO22</text>
<text x="237.5" y="87.2">IO23</text>
<text x="237.5" y="89.8">IO25</text>
<text x="63.1" y="93.5" transform="rotate(-90 63.1 93.5)">9.9K</text>
<text x="63.8" y="91">R3</text>
<text x="70.4" y="94.8">ISET</text>
<text x="78.3" y="94.8" transform="rotate(-90 78.3 94.8)">V+</text>
<text x="78.7" y="94.8">SEG_A</text>
<text x="130" y="92.3">a</text>
<text x="130" y="94.8">b</text>
<text x="237.5" y="92.3">IO26</text>
<text x="237.5" y="94.8">IO27</text>
<text x="46.6" y="97.6">C3</text>
<text x="57.2" y="97.6">C4</text>
<text x="78.5" y="97.4">SEG_B</text>
<text x="78.5" y="99.9">SEG_C</text>
<text x="130" y="97.4">c</text>
<text x="130" y="99.9">d</text>
<text x="237.5" y="97.4">IO32</text>
<text x="237.5" y="99.9">IO33</text>
<text x="44.6" y="103">0.1uF</text>
<text x="56.9" y="103">10uF</text>
<text x="78.5" y="102.5">SEG_D</text>
<text x="78.6" y="105">SEG_E</text>
<text x="78.7" y="107.5">SEG_F</text>
<text x="130" y="102.5">e</text>
<text x="130" y="105">f</text>
<text x="130" y="107.5">g</text>
<text x="175.9" y="102.5">CC1</text>
<text x="175.9" y="105">CC2</text>
<text x="175.9" y="107.5">CC3</text>
<text x="237.5" y="102.5">IO34</text>
<text x="237.5" y="105">IO35</text>
<text x="77.2" y="112.6">SEG_DP</text>
<text x="78.5" y="110.1">SEG_G</text>
<text x="130" y="110.1">DPX</text>
<text x="175.9" y="110.1">CC4</text>
<text x="230.7" y="108.7" transform="rotate(-90 230.7 108.7)">GND</text>
<text x="79.1" y="115.2">DIG_0</text>
<text x="79.1" y="117.7">DIG_1</text>
<text x="226.8" y="116.4">GND</text>
<text x="79.1" y="120.2">DIG_2</text>
<text x="79.1" y="122.8">DIG_3</text>
<text x="79.1" y="125.3">DIG_4</text>
<text x="70.4" y="130.4">LOAD</text>
<text x="79.1" y="127.9">DIG_5</text>
<text x="79.1" y="130.4">DIG_6</text>
<text x="126.6" y="129.1">SW_Push</text>
<text x="128.8" y="126.6">SW1</text>
<text x="153.3" y="129.1">SW_Push</text>
<text x="155.4" y="126.6">SW2</text>
<text x="213.3" y="130.1">LED</text>
<text x="224.4" y="130.9">R11</text>
<text x="250.5" y="131.2">H1</text>
<text x="257.2" y="131.4">H2</text>
<text x="70.4" y="132.9">CLK</text>
<text x="70.4" y="135.5">DIN</text>
<text x="78.3" y="136.7" transform="rotate(-90 78.3 136.7)">GND</text>
<text x="79.1" y="132.9">DIG_7</text>
<text x="79.5" y="135.5">DOUT</text>
<text x="193" y="136.8">J3</text>
<text x="216.8" y="134.2">D2</text>
<text x="224.5" y="132.9">1K</text>
<text x="122.8" y="141.5" transform="rotate(-90 122.8 141.5)">10K</text>
<text x="124.5" y="139.3">R9</text>
<text x="150.7" y="142.5" transform="rotate(-90 150.7 142.5)">10K</text>
<text x="152.4" y="140.6">R10</text>
<text x="159.3" y="143.9">GND</text>
<text x="213.1" y="141.8">LED</text>
<text x="216.6" y="138">D3</text>
<text x="224.4" y="141.3">R12</text>
<text x="224.7" y="139.3">1K</text>
<text x="250.5" y="141.3">H3</text>
<text x="256.8" y="141.3">H4</text>
<text x="46.2" y="146.7">PWR_FLAG</text>
<text x="75.4" y="146.9">GND</text>
<text x="131.8" y="144.4">GND</text>
<text x="173.5" y="146.9">GND</text>
<text x="230.6" y="146.9">GND GND</text>
</g>
<g font-size="1.8" fill="#0f0f0f">
<text x="226.1" y="33.9">3V3</text>
<text x="40.5" y="41.6">Vin(Max</text>
<text x="49" y="41.6">15V)</text>
<text x="62.2" y="42.8">Vin(Max</text>
<text x="70.7" y="42.8">15V)</text>
<text x="110.6" y="42.8">3V3</text>
<text x="201.9" y="45.4">RST</text>
<text x="251.5" y="47.9">TX</text>
<text x="251.5" y="45.4">BOOT</text>
<text x="141" y="49.2">SCL</text>
<text x="141" y="51.7">SDA</text>
<text x="251.5" y="53">RX</text>
<text x="141" y="59.3">RST</text>
<text x="179.1" y="56.8">SQW</text>
<text x="251.5" y="58.1">LOAD</text>
<text x="251.5" y="63.2">LED2</text>
<text x="251.5" y="60.6">LED1</text>
<text x="251.5" y="80.9">SDA</text>
<text x="251.5" y="83.5">SCL</text>
<text x="73.8" y="84.7">3V3</text>
<text x="207" y="86">CLK</text>
<text x="251.5" y="86">DIN/MOSI</text>
<text x="90.2" y="93.6">SEG_A</text>
<text x="117.1" y="93.6">SEG_B</text>
<text x="117.3" y="91.1">SEG_A</text>
<text x="251.5" y="93.6">SQW</text>
<text x="90.2" y="98.7">SEG_C</text>
<text x="90.2" y="96.2">SEG_B</text>
<text x="90.2" y="101.3">SEG_D</text>
<text x="117.1" y="98.7">SEG_D</text>
<text x="117.1" y="96.2">SEG_C</text>
<text x="117.2" y="101.3">SEG_E</text>
<text x="185.4" y="101.3">DIG_1</text>
<text x="90.2" y="103.8">SEG_E</text>
<text x="90.2" y="106.3">SEG_F</text>
<text x="117.1" y="106.3">SEG_G</text>
<text x="117.3" y="103.8">SEG_F</text>
<text x="185.4" y="103.8">DIG_2</text>
<text x="185.4" y="106.3">DIG_3</text>
<text x="90.2" y="111.4">SEG_DP</text>
<text x="90.2" y="108.9">SEG_G</text>
<text x="115.9" y="108.9">SEG_DP</text>
<text x="185.4" y="108.9">DIG_4</text>
<text x="90.2" y="119">DIG_2</text>
<text x="90.2" y="116.5">DIG_1</text>
<text x="90.2" y="124.1">DIG_4</text>
<text x="90.2" y="121.6">DIG_3</text>
<text x="57.1" y="131.7">CLK</text>
<text x="57.1" y="129.2">LOAD</text>
<text x="201.9" y="131.7">LED1</text>
<text x="57.1" y="134.3">DIN/MOSI</text>
<text x="118.1" y="133">RST</text>
<text x="144.8" y="133">BOOT</text>
<text x="177.8" y="135.5">RX</text>
<text x="177.8" y="133">TX</text>
<text x="177.8" y="140.6">3V3</text>
<text x="201.9" y="138.1">LED2</text>
<text x="115.6" y="145.7">3V3</text>
<text x="143.5" y="147">3V3</text>
</g>
<g font-size="1.8" fill="#a90000">
<text x="81.8" y="42.9">3</text>
<text x="94.5" y="42.9">2</text>
<text x="156" y="46.4" transform="rotate(-90 156 46.4)">2</text>
<text x="158.5" y="47" transform="rotate(-90 158.5 47)">14</text>
<text x="215.2" y="45.5">3</text>
<text x="229.6" y="42.6" transform="rotate(-90 229.6 42.6)">2</text>
<text x="242.5" y="45.5">25</text>
<text x="41.8" y="49.3">1</text>
<text x="41.8" y="51.8">2</text>
<text x="88.6" y="50.2" transform="rotate(-90 88.6 50.2)">1</text>
<text x="146" y="49.3">16</text>
<text x="146" y="51.8">15</text>
<text x="169.5" y="49.3">1</text>
<text x="215.2" y="50.5">4</text>
<text x="215.2" y="53.1">5</text>
<text x="242.5" y="48">35</text>
<text x="242.5" y="50.5">24</text>
<text x="242.5" y="53.1">34</text>
<text x="146.6" y="59.4">4</text>
<text x="169.5" y="56.9">3</text>
<text x="242.5" y="55.6">26</text>
<text x="242.5" y="58.2">29</text>
<text x="158.5" y="64.8" transform="rotate(-90 158.5 64.8)">13</text>
<text x="242.5" y="60.7">14</text>
<text x="242.5" y="63.2">16</text>
<text x="242.5" y="65.8">13</text>
<text x="242.5" y="68.3">23</text>
<text x="242.5" y="70.9">27</text>
<text x="214.6" y="75.9">21</text>
<text x="242.5" y="73.4">28</text>
<text x="242.5" y="75.9">30</text>
<text x="214.6" y="78.5">22</text>
<text x="214.6" y="81">17</text>
<text x="214.6" y="83.6">18</text>
<text x="242.5" y="78.5">31</text>
<text x="242.5" y="81">33</text>
<text x="242.5" y="83.6">36</text>
<text x="214.6" y="86.1">20</text>
<text x="214.6" y="88.6">19</text>
<text x="242.5" y="86.1">37</text>
<text x="242.5" y="88.6">10</text>
<text x="67.3" y="93.7">18</text>
<text x="77.2" y="91.5" transform="rotate(-90 77.2 91.5)">19</text>
<text x="85" y="93.7">14</text>
<text x="127" y="91.2">11</text>
<text x="127.6" y="93.7">7</text>
<text x="242.5" y="91.2">11</text>
<text x="242.5" y="93.7">12</text>
<text x="85" y="96.3">16</text>
<text x="85" y="98.8">20</text>
<text x="85" y="101.3">23</text>
<text x="127.6" y="96.3">4</text>
<text x="127.6" y="98.8">2</text>
<text x="127.6" y="101.3">1</text>
<text x="180.3" y="101.3">12</text>
<text x="243.1" y="96.3">8</text>
<text x="243.1" y="98.8">9</text>
<text x="243.1" y="101.3">6</text>
<text x="85" y="103.9">21</text>
<text x="85" y="106.4">15</text>
<text x="127" y="103.9">10</text>
<text x="127.6" y="106.4">5</text>
<text x="180.9" y="103.9">9</text>
<text x="180.9" y="106.4">8</text>
<text x="243.1" y="103.9">7</text>
<text x="85" y="109">17</text>
<text x="85" y="111.5">22</text>
<text x="127.6" y="109">3</text>
<text x="180.9" y="109">6</text>
<text x="229.6" y="111.2" transform="rotate(-90 229.6 111.2)">1</text>
<text x="85" y="116.6">11</text>
<text x="85.7" y="114">2</text>
<text x="85.7" y="119.1">6</text>
<text x="85.7" y="121.7">7</text>
<text x="85.7" y="124.2">3</text>
<text x="67.3" y="129.3">12</text>
<text x="67.3" y="131.8">13</text>
<text x="85" y="126.7">10</text>
<text x="85.7" y="129.3">5</text>
<text x="85.7" y="131.8">8</text>
<text x="67.9" y="134.4">1</text>
<text x="85" y="134.4">24</text>
<text x="187.9" y="135.6">3</text>
<text x="187.9" y="133.1">4</text>
<text x="77.2" y="139.1" transform="rotate(-90 77.2 139.1)">4</text>
<text x="187.9" y="140.7">1</text>
<text x="187.9" y="138.2">2</text>
</g>
<g font-size="1.8" fill="#0000c2">
<text x="244.3" y="122.9">Mounting</text>
<text x="254.3" y="122.9">Hole</text>
</g>
<g font-size="1.4" fill="#a90000">
<text x="178.4" y="41.7">P</text>
<text x="188.6" y="41.7">N</text>
</g>
</svg>
